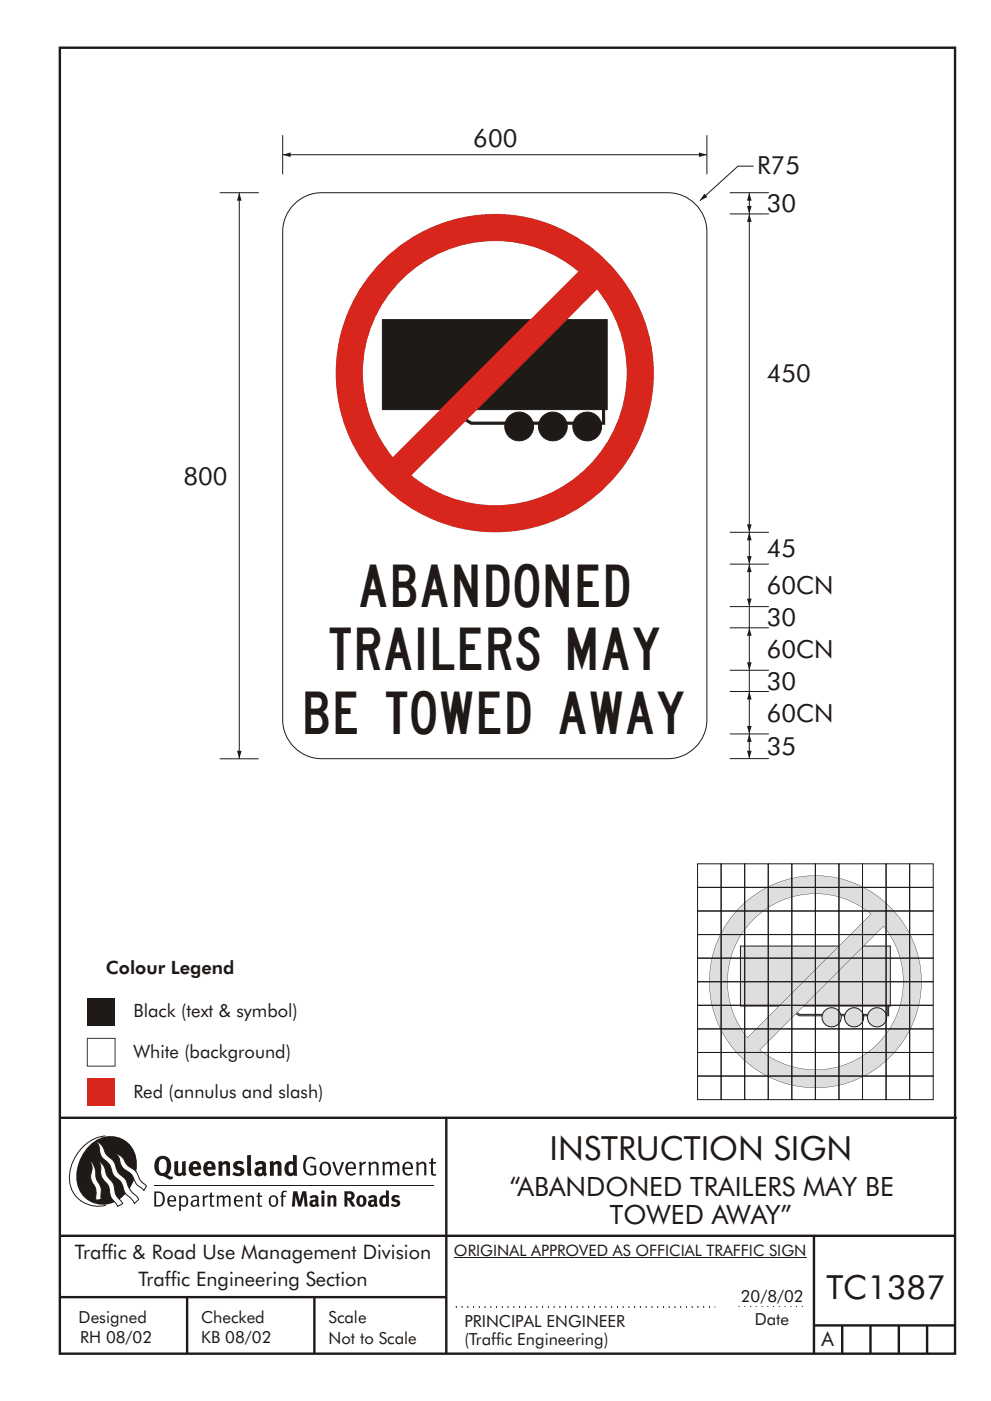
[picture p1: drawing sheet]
<svg xmlns="http://www.w3.org/2000/svg" width="210mm" height="297mm" viewBox="0 0 210 297" stroke-linecap="round" stroke-linejoin="round" font-family="sans-serif">
<g fill="none" stroke="#1f1a17" stroke-width=".51">
<path d="M12.7 10.1h189.9v276.9h-189.9zM12.7 237h190.3M94.7 236.9v50.1M12.7 262h190M12.7 275h82M39.7 275v12M66.7 275v12M172.7 262v25M172.7 281h30M178.7 281v6M184.7 281v6M190.7 281v6"/>
<path d="M196.7 281v6"/>
</g>
<path d="M96.7 277h55M96.7 277.2h55M156.7 277h14" fill="none" stroke="#1f1a17" stroke-width=".21" stroke-dasharray=".2 1" stroke-linecap="butt"/>
<path d="M96.3 266.7h74.7" fill="none" stroke="#1f1a17" stroke-width=".21"/>
<g fill="#1f1a17">
<path d="M64.9 245.6a1.61 1.61 0 0 1 2.1 0l-.2 .3a1.17 1.17 0 0 0-1.4-.2 1.17 1.17 0 0 0-.6 1.3 1.42 1.42 0 0 0 1.2 1.9l.7-.2v-1.2h-.8l-.1-.4h1.3v1.9a1.82 1.82 0 0 1-2.2-.1 1.82 1.82 0 0 1-.6-2.1l.2-.7z" fill-rule="evenodd"/>
<path d="M68.2 246.5a1.77 1.77 0 0 0 .4 2.7 1.39 1.39 0 0 0 1.4-.5 1.39 1.39 0 0 0 .2-1.5 1.19 1.19 0 0 0-2-.7zM68.5 246.8a.83 .83 0 0 1 1 .1 .83 .83 0 0 1 .2 1 .75 .75 0 0 1-.6 1 .75 .75 0 0 1-.8-.8v-.9z" fill-rule="evenodd"/>
<path d="M70.5 246.4l.4-.1 .8 2.4 .8-2.3h.5l-1.1 2.8h-.4z" fill-rule="evenodd"/>
<path d="M73.6 246.7a1.74 1.74 0 0 0 .5 2.5h.9l.5-.3-.2-.3a.89 .89 0 0 1-1.1 .2 .89 .89 0 0 1-.4-.9h1.7a1.15 1.15 0 0 0-.4-1.4 1.15 1.15 0 0 0-1.5 .2zM74 246.9a.67 .67 0 0 1 .8-.2 .67 .67 0 0 1 .3 .8h-1.3z" fill-rule="evenodd"/>
<path d="M76.2 246.4l.4-.1 .1 .4 .5-.4h.5l-.2 .5a.61 .61 0 0 0-.8 .6v1.8h-.4z" fill-rule="evenodd"/>
<path d="M78.1 246.4l.5-.1 .1 .4a.89 .89 0 0 1 .9-.4 .89 .89 0 0 1 .7 .7v2.2h-.4v-2.2l-.1-.2-.3-.1-.8 .4v2.1h-.4z" fill-rule="evenodd"/>
<path d="M81.1 246.4l.4-.1 .1 .4a.83 .83 0 0 1 .8-.4 .83 .83 0 0 1 .7 .5 .86 .86 0 0 1 .9-.5 .86 .86 0 0 1 .7 .7v2.2h-.4l-.1-2.3a.5 .5 0 0 0-.8 0l-.2 .2v2.1h-.5v-2.2l-.4-.3-.7 .4v2.1h-.4z" fill-rule="evenodd"/>
<path d="M85.7 246.7a1.74 1.74 0 0 0 .5 2.5h.9l.5-.3-.2-.3a.89 .89 0 0 1-1.1 .2 .89 .89 0 0 1-.4-.9h1.7a1.15 1.15 0 0 0-.5-1.4 1.15 1.15 0 0 0-1.4 .2zM86 246.9a.67 .67 0 0 1 .9-.2 .67 .67 0 0 1 .3 .8h-1.3z" fill-rule="evenodd"/>
<path d="M88.3 246.4l.4-.1 .1 .4a.89 .89 0 0 1 .9-.4 .89 .89 0 0 1 .8 .7v2.2h-.5v-2.2l-.1-.2-.3-.1-.8 .4v2.1h-.4z" fill-rule="evenodd"/>
<path d="M91.5 245.6l.4-.1v.9h.7l-.2 .3h-.5v2.1l.1 .1h.5l.1 .3a.71 .71 0 0 1-1.2-.6v-1.9h-.3v-.3h.3z" fill-rule="evenodd"/>
<path d="M37 246.3l.8-.2v2a.46 .46 0 0 0 .2 .6 .46 .46 0 0 0 .6-.2v-2.2l.8-.2v2.4l.2 .5-.6 .4-.2-.3a1.03 1.03 0 0 1-1.2 .2 1.03 1.03 0 0 1-.6-1z" fill-rule="evenodd"/>
<path d="M40.4 246.6a1.64 1.64 0 0 0 0 2.3 1.64 1.64 0 0 0 2.3 .1l-.4-.5a.78 .78 0 0 1-.9 .3 .78 .78 0 0 1-.5-.8h1.8a1.37 1.37 0 0 0-.6-1.6 1.37 1.37 0 0 0-1.7 .2zM41.1 246.9a.48 .48 0 0 1 .6-.1 .48 .48 0 0 1 .2 .6h-1z" fill-rule="evenodd"/>
<path d="M43.5 246.6a1.65 1.65 0 0 0-.2 2 1.65 1.65 0 0 0 1.9 .7l.5-.3-.3-.5a.78 .78 0 0 1-.9 .3 .78 .78 0 0 1-.5-.8h1.8a1.37 1.37 0 0 0-.6-1.6 1.37 1.37 0 0 0-1.7 .2zM44.1 246.9a.48 .48 0 0 1 .6-.1 .48 .48 0 0 1 .2 .6h-.9z" fill-rule="evenodd"/>
<path d="M46.3 246.3l.7-.2 .1 .4a.95 .95 0 0 1 1-.3 .95 .95 0 0 1 .7 .8v2.3h-.8v-2.3l-.3-.2-.5 .3v2.2h-.8z" fill-rule="evenodd"/>
<path d="M49.7 246.5a1.73 1.73 0 0 1 2-.1l-.2 .6-.6-.2a.42 .42 0 0 0-.6 .2l.2 .3a1.23 1.23 0 0 1 1.4 1 1.47 1.47 0 0 1-2.3 .9l-.3-.2 .3-.6 .7 .4a.47 .47 0 0 0 .7-.4 .87 .87 0 0 0-1-.5l-.4-.2-.1-.4z" fill-rule="evenodd"/>
<path d="M54.1 246.6l.3 .6 .3-.2a.62 .62 0 0 1 .9 0l.1 .4a1.21 1.21 0 0 0-1.4 .3 1.21 1.21 0 0 0-.1 1.3 1.19 1.19 0 0 0 1.6 .1l.5 .3 .4-.4-.3-.4v-1.4a.96 .96 0 0 0-1.3-1zM55 248l.6-.1v.7a.43 .43 0 0 1-.6 .1 .43 .43 0 0 1 0-.7z" fill-rule="evenodd"/>
<path d="M57.2 246.3l.7-.2 .1 .4a.95 .95 0 0 1 1-.3 .95 .95 0 0 1 .7 .8v2.3h-.8v-2.3l-.2-.2-.6 .3v2.2h-.8z" fill-rule="evenodd"/>
<path d="M62.2 244.8v1.5a1.29 1.29 0 0 0-1.4 .2 1.29 1.29 0 0 0-.5 1.3 1.24 1.24 0 0 0 .6 1.4 1.24 1.24 0 0 0 1.4-.1l.1 .2h.7l-.1-4.3zM61.5 246.9l.4-.1 .3 .2v1.5l-.3 .1a.48 .48 0 0 1-.6-.4 1.52 1.52 0 0 1 .2-1.3z" fill-rule="evenodd"/>
<path d="M52.4 245l.8-.2 .2 4.5h-.8l-.1-.2z" fill-rule="evenodd"/>
</g>
<path d="M22.4 240.8a9 9 0 0 0-7.4 10.9 6.2 6.2 0 0 0 7.5 3.8M32.7 251.4h59.4" fill="none" stroke="#1f1a17" stroke-width=".21"/>
<path d="M19.1 242.7a5.7 5.7 0 0 1 6.5-1.4 5.7 5.7 0 0 1 3.4 5.7 8.6 8.6 0 0 1-6.2 8.3 5.7 5.7 0 0 1-6.5-7 9.9 9.9 0 0 1 2.8-5.6z" fill-rule="evenodd" fill="#1f1a17"/>
<path d="M24.5 244.5a3.1 3.1 0 0 1 2.3 2.2l.7 .7a3.2 3.2 0 0 1 2 2.4l.4 .6 1.2 1.1-.6 .9-.2-.3a3.5 3.5 0 0 1-1.9-2.1 3.8 3.8 0 0 0-2.1-2.1 3.5 3.5 0 0 1-1-2.3zM20.4 241.9a3.4 3.4 0 0 1 1.9 2.5l.7 .8a3.3 3.3 0 0 1 1.7 2.6 4.4 4.4 0 0 0 1.7 2l.3 .3a6.1 6.1 0 0 0 2.5 3.7l.2 .5-.9 .9a6.1 6.1 0 0 0-1.9-2.2l-.4-.8a3.6 3.6 0 0 0-1.9-2.8l-.6-1a3.6 3.6 0 0 0-1.9-2.8 3.7 3.7 0 0 1-.8-2.4zM21 246.1a3.4 3.4 0 0 1 1.5 2.8l.6 .9a3.8 3.8 0 0 1 1.4 3.1l.3 .7 1.2 1.6-1 .6-.5-.8a3.2 3.2 0 0 1-1.3-2.8 4.3 4.3 0 0 0-1.4-2.2 4.7 4.7 0 0 1-.5-2.9zM19.2 246.1a5.1 5.1 0 0 1 1.2 3.7l.3 .7a3.1 3.1 0 0 1 .7 3l.1 .8-1.1 .2-.1-.8a3.5 3.5 0 0 0-.9-3.2 3.6 3.6 0 0 1 .1-2.6z" fill-rule="evenodd" fill="#fff" stroke="#1f1a17" stroke-width=".21"/>
<g fill="#1f1a17">
<path d="M33.4 245.5a2.51 2.51 0 0 0 .4 3.7l.8 .1a2.78 2.78 0 0 0 2 .7l.2-.5h-.6l-.7-.4a2.56 2.56 0 0 0 0-3.8 1.83 1.83 0 0 0-2.1 .2zM34 245.9a.87 .87 0 0 1 1 0 .87 .87 0 0 1 .4 .9v.4a1.17 1.17 0 0 1-.9 1.5l-.3-.1a2.38 2.38 0 0 1-.2-2.7z" fill-rule="evenodd"/>
<path d="M33.1 252.9v2.6a1.12 1.12 0 0 0 1.2-.3 1.12 1.12 0 0 0 .2-1.2l-.1-.5-.3-.4zM32.7 252.6h1.1a1.67 1.67 0 0 1 1.2 1.7 1.67 1.67 0 0 1-1.3 1.5h-1zM36.1 253.9l-.2 .5h1.1a.55 .55 0 0 0-.3-.6 .55 .55 0 0 0-.6 .1zM35.8 253.8a.95 .95 0 0 1 1.2-.2 .95 .95 0 0 1 .4 1.1h-1.5a.72 .72 0 0 0 .4 .8 .72 .72 0 0 0 .9-.2l.1 .3a1.15 1.15 0 0 1-1.5 0 1.15 1.15 0 0 1-.2-1.5zM38.4 254.1v1.2a.7 .7 0 0 0 .9 .1 .7 .7 0 0 0 .2-.9 .61 .61 0 0 0-.4-.7 .61 .61 0 0 0-.7 .3zM38 253.5l.3-.1 .1 .4a.95 .95 0 0 1 1.2-.2 .95 .95 0 0 1 .3 1.2 .92 .92 0 0 1-.5 1 .92 .92 0 0 1-1-.2v1.1l-.4 .1zM40.9 254.8a.5 .5 0 0 0 .2 .8 .5 .5 0 0 0 .7-.4v-.6zM40.5 253.7a1 1 0 0 1 1.7 .3v1.4l.2 .2-.2 .3-.3-.3a.78 .78 0 0 1-1.4-.1 .78 .78 0 0 1 .8-1.1h.5a.58 .58 0 0 0-.3-.7 .58 .58 0 0 0-.7 .3zM43 253.5l.3-.1 .1 .4 .3-.3 .5-.1-.2 .4a.52 .52 0 0 0-.6 .6v1.4h-.4zM44.6 252.9l.4-.1-.1 .7h.6l-.1 .3h-.5v1.5a.35 .35 0 0 0 .6 .3v.2a.57 .57 0 0 1-.6 .1 .57 .57 0 0 1-.3-.5v-1.6h-.3v-.3h.3zM45.9 253.5l.4-.1 .1 .4 .2-.2a.64 .64 0 0 1 1 .2 .7 .7 0 0 1 .8-.4 .7 .7 0 0 1 .5 .7v1.7h-.3v-1.7l-.3-.3-.7 .3v1.7h-.3v-1.6a.38 .38 0 0 0-.3-.5 .38 .38 0 0 0-.5 .2l-.1 .2v1.7h-.4zM50.2 253.9l-.2 .5h1.1a.55 .55 0 0 0-.2-.6 .55 .55 0 0 0-.7 .1zM49.9 253.8a.95 .95 0 0 1 1.2-.2 .95 .95 0 0 1 .4 1.1h-1.5a.72 .72 0 0 0 .4 .8 .72 .72 0 0 0 .9-.2l.1 .3a1.15 1.15 0 0 1-1.5 0 1.15 1.15 0 0 1-.2-1.5zM52.1 253.5l.3-.1 .1 .4a.72 .72 0 0 1 .8-.4 .72 .72 0 0 1 .6 .7v1.7h-.4v-1.6a.45 .45 0 0 0-.3-.5 .45 .45 0 0 0-.5 .3l-.2 .1v1.7h-.3zM54.7 252.9l.4-.1v.7h.6l-.1 .3h-.5v1.5a.35 .35 0 0 0 .5 .3v.2a.57 .57 0 0 1-.6 .1 .57 .57 0 0 1-.3-.5v-1.6h-.3v-.3h.3zM57.6 253.9l-.2 .7a.65 .65 0 0 0 .3 .8 .65 .65 0 0 0 .8-.2l.1-.1a.93 .93 0 0 0-.7-1.4zM57.3 253.7a1.12 1.12 0 0 1 1.4 .1 1.12 1.12 0 0 1 .3 1.4 1.01 1.01 0 0 1-1.3 .6 1.01 1.01 0 0 1-.7-1.2zM59.9 252.6l.5-.2 .5 .2-.1 .2-.4-.1-.3 .2v.6h.6l-.1 .3h-.5v2h-.4v-2h-.2v-.3h.2zM62.2 252.6l-.3 3.2h.7l.1-2.3 .6 2.3h.6l.6-2.3 .1 2.3h.7l-.3-3.2h-.9l-.5 2.1-.5-2.1zM65.7 253.7l.3 .5a.51 .51 0 0 1 .5-.4 .51 .51 0 0 1 .4 .4v.1a.88 .88 0 0 0-1.1 .4 .88 .88 0 0 0 .2 1.1 .9 .9 0 0 0 1.1-.2l.3 .3 .4-.3-.2-.3v-1.1a.87 .87 0 0 0-.5-.8 .87 .87 0 0 0-1 .1zM66.4 254.8h.5v.5l-.1 .1h-.3l-.2-.1zM68.2 253.5v2.3h.6v-2.4zM68.1 252.8a.4 .4 0 0 0 .8 0 .4 .4 0 0 0-.8 0zM69.4 253.5l.1 2.3h.6v-1.7a.33 .33 0 0 1 .4-.2 .33 .33 0 0 1 .3 .4v1.5h.6v-1.7a.75 .75 0 0 0-.6-.7 .75 .75 0 0 0-.8 .3v-.3zM73.1 252.6v3.2h.6v-1.3l.3 .2 .7 1.1h.7l-.9-1.4a.94 .94 0 0 0 .7-1 .94 .94 0 0 0-.9-.8zM73.7 253.1a.51 .51 0 0 1 .8 .1 .51 .51 0 0 1-.2 .7l-.6 .1zM75.9 253.7a1.19 1.19 0 0 0-.1 1.7 1.19 1.19 0 0 0 1.8 0 1.19 1.19 0 0 0-.1-1.6 1.19 1.19 0 0 0-1.6-.1zM76.5 253.9l.2-.1a.99 .99 0 0 1 0 1.6 1.06 1.06 0 0 1-.2-1.5zM78.1 253.7l.3 .5a.51 .51 0 0 1 .5-.4 .51 .51 0 0 1 .5 .4v.1a.88 .88 0 0 0-1.2 .4 .88 .88 0 0 0 .2 1.1 .9 .9 0 0 0 1.1-.2l.3 .3 .4-.3-.2-.3v-1.1a.87 .87 0 0 0-.5-.8 .87 .87 0 0 0-1 .1zM78.9 254.8h.4v.5l-.1 .1h-.3l-.1-.1zM81.9 252.4v1.1a1.2 1.2 0 0 0-1.4 .6 1.2 1.2 0 0 0 .2 1.4l.5 .4 .8-.2v.1h.6l-.1-3.3zM81.4 253.9l.5 .2-.1 1.2a.46 .46 0 0 1-.5-.1 .46 .46 0 0 1-.1-.5zM83.3 253.6a.79 .79 0 0 0-.1 .9 .79 .79 0 0 0 .9 .4 .33 .33 0 0 1 0 .5 .33 .33 0 0 1-.5 0l-.4-.2-.3 .4a1.15 1.15 0 0 0 1.2 .3 1.15 1.15 0 0 0 .8-1 1.49 1.49 0 0 0-1.2-.8 .4 .4 0 0 1 .3-.3 .4 .4 0 0 1 .4 .1l.2 .1 .2-.4a1.47 1.47 0 0 0-1.5 0z" fill-rule="evenodd"/>
</g>
<path d="M157.1 200.6h31.8v12.7h-.4v2.1h-18.9l-3.5-2.1h-9zM166.7 213.3l3 1.8h18.5v-1.8z" fill-rule="evenodd" fill="#dedede"/>
<path d="M157.1 200.6h31.8v12.7h-.4v2.1h-18.9l-3.5-2.1h-9zM166.7 213.3h21.5v1.8h-18.5z" fill="none" stroke="#1f1a17" stroke-width=".21"/>
<path d="M150.5 208.1a22.5 22.5 0 0 0 45 0 22.5 22.5 0 0 0-45 0zM187.5 196.3a18.7 18.7 0 0 1-1.3 25 18.7 18.7 0 0 1-25 1.3zM159.8 194.9a18.7 18.7 0 0 0-1.2 25.1l26.2-26.2a18.4 18.4 0 0 0-25 1.1z" fill-rule="evenodd" fill="#dedede"/>
<path d="M157.1 192.2a22.1 22.1 0 0 1 16-6.5 23.1 23.1 0 0 0-16 6.5zM157.1 192.2a23.3 23.3 0 0 0-6.6 15.9 22.4 22.4 0 0 1 6.6-15.9zM150.5 208.1a23.3 23.3 0 0 0 6.6 16 22.4 22.4 0 0 1-6.6-16zM157.1 224a23 23 0 0 0 16 6.7 22.1 22.1 0 0 1-16-6.7zM173.1 230.6a22.8 22.8 0 0 0 15.8-6.5 21.9 21.9 0 0 1-15.8 6.5zM195.5 208.1a21.6 21.6 0 0 1-6.6 15.9 22.5 22.5 0 0 0 6.6-15.9zM188.8 192.3a21.6 21.6 0 0 1 6.7 15.8 22.4 22.4 0 0 0-6.7-15.8zM173.1 185.6a21.9 21.9 0 0 1 15.7 6.7 22.7 22.7 0 0 0-15.7-6.7zM187.4 196.3l-26.2 26.3zM187.4 196.4a14.8 14.8 0 0 1 3.1 5.5 18.6 18.6 0 0 0-3.1-5.5zM190.5 201.9a14.9 14.9 0 0 1 1.1 6.2 18.7 18.7 0 0 0-1.1-6.2zM191.6 208.1a17.8 17.8 0 0 1-5.4 13.2 18.6 18.6 0 0 0 5.4-13.2zM173.1 226.8a18.9 18.9 0 0 0 13.1-5.5 18.1 18.1 0 0 1-13.1 5.5zM166.8 225.7a21.5 21.5 0 0 0 6.3 1.2 16.7 16.7 0 0 1-6.3-1.2zM161.2 222.6a21.5 21.5 0 0 0 5.6 3.2 16.7 16.7 0 0 1-5.6-3.2zM158.5 220l26.3-26.2zM179.3 190.6a16.2 16.2 0 0 1 5.5 3.2 20.8 20.8 0 0 0-5.5-3.2zM173.1 189.4a16.1 16.1 0 0 1 6.2 1.2 20.6 20.6 0 0 0-6.2-1.2zM159.8 194.9a18.3 18.3 0 0 1 13.3-5.4 19.2 19.2 0 0 0-13.3 5.4zM159.8 194.9a19.5 19.5 0 0 0-5.5 13.2 18.6 18.6 0 0 1 5.5-13.2zM154.3 208.1a25.2 25.2 0 0 0 1.1 6.3 18.8 18.8 0 0 1-1.1-6.3zM155.4 214.4a25.5 25.5 0 0 0 3.1 5.6 19 19 0 0 1-3.1-5.6z" fill="#1f1a17"/>
<circle cx="176.4" cy="215.7" r="2.03" fill="#dedede"/>
<circle cx="176.4" cy="215.7" r="2.03" fill="none" stroke="#1f1a17" stroke-width=".21"/>
<circle cx="181.2" cy="215.7" r="2.03" fill="#dedede"/>
<circle cx="181.2" cy="215.7" r="2.03" fill="none" stroke="#1f1a17" stroke-width=".21"/>
<circle cx="186.1" cy="215.7" r="2.03" fill="#dedede"/>
<g fill="none" stroke="#1f1a17" stroke-width=".21">
<path d="M150 28.7v8.3M154.8 155.6h8.3M159 155.6v5.3M148 183.1h5v5h-5zM148 188.1h5v5h-5zM148 193.1h5v5h-5zM148 198.1h5v5h-5zM153 183.1h5v5h-5zM153 188.1h5v5h-5zM153 193.1h5v5h-5zM153 198.1h5v5h-5zM158 183.1h5v5h-5z"/>
<path d="M158 188.1h5v5h-5zM158 193.1h5v5h-5zM158 198.1h5v5h-5zM163 183.1h5v5h-5zM163 188.1h5v5h-5zM163 193.1h5v5h-5zM163 198.1h5v5h-5zM168 183.1h5v5h-5zM168 188.1h5v5h-5zM168 193.1h5v5h-5zM168 198.1h5v5h-5zM173 183.1h5v5h-5z"/>
<path d="M173 188.1h5v5h-5zM173 193.1h5v5h-5zM173 198.1h5v5h-5zM178 183.1h5v5h-5zM178 188.1h5v5h-5zM178 193.1h5v5h-5zM178 198.1h5v5h-5zM183 183.1h5v5h-5zM183 188.1h5v5h-5zM183 193.1h5v5h-5zM183 198.1h5v5h-5zM188 183.1h5v5h-5z"/>
<path d="M188 188.1h5v5h-5zM188 193.1h5v5h-5zM188 198.1h5v5h-5zM193 183.1h5v5h-5zM193 188.1h5v5h-5zM193 193.1h5v5h-5zM193 198.1h5v5h-5zM148 203.1h5v5h-5zM148 208.1h5v5h-5zM148 213.1h5v5h-5zM148 218.1h5v5h-5zM153 203.1h5v5h-5z"/>
<path d="M153 208.1h5v5h-5zM153 213.1h5v5h-5zM153 218.1h5v5h-5zM158 203.1h5v5h-5zM158 208.1h5v5h-5zM158 213.1h5v5h-5zM158 218.1h5v5h-5zM163 203.1h5v5h-5zM163 208.1h5v5h-5zM163 213.1h5v5h-5zM163 218.1h5v5h-5zM168 203.1h5v5h-5z"/>
<path d="M168 208.1h5v5h-5zM168 213.1h5v5h-5zM168 218.1h5v5h-5zM173 203.1h5v5h-5zM173 208.1h5v5h-5zM173 213.1h5v5h-5zM173 218.1h5v5h-5zM178 203.1h5v5h-5zM178 208.1h5v5h-5zM178 213.1h5v5h-5zM178 218.1h5v5h-5zM183 203.1h5v5h-5z"/>
<path d="M183 208.1h5v5h-5zM183 213.1h5v5h-5zM183 218.1h5v5h-5zM188 203.1h5v5h-5zM188 208.1h5v5h-5zM188 213.1h5v5h-5zM188 218.1h5v5h-5zM193 203.1h5v5h-5zM193 208.1h5v5h-5zM193 213.1h5v5h-5zM193 218.1h5v5h-5zM148 223.1h5v5h-5z"/>
<path d="M148 228.1h5v5h-5zM153 223.1h5v5h-5zM153 228.1h5v5h-5zM158 223.1h5v5h-5zM158 228.1h5v5h-5zM163 223.1h5v5h-5zM163 228.1h5v5h-5zM168 223.1h5v5h-5zM168 228.1h5v5h-5zM173 223.1h5v5h-5zM173 228.1h5v5h-5zM178 223.1h5v5h-5z"/>
<path d="M178 228.1h5v5h-5zM183 223.1h5v5h-5zM183 228.1h5v5h-5zM188 223.1h5v5h-5zM188 228.1h5v5h-5zM193 223.1h5v5h-5zM193 228.1h5v5h-5z"/>
<circle cx="186.1" cy="215.7" r="2.03"/>
</g>
<g fill="#1f1a17">
<path d="M159 155.6l.5 1.7h-1l.5-1.7 .5 1.7z" fill-rule="evenodd"/>
<path d="M158.5 159.2h1l-.5 1.7 .5-1.7-.5 1.7z" fill-rule="evenodd"/>
</g>
<path d="M60 32.8h90" fill="none" stroke="#1f1a17" stroke-width=".21"/>
<g fill="#1f1a17">
<path d="M60 32.8l1.7-.5v1l-1.7-.5 1.7-.5z" fill-rule="evenodd"/>
<path d="M148.3 32.3l1.7 .5-1.7 .5v-1l1.7 .5z" fill-rule="evenodd"/>
</g>
<path d="M159.9 35.2h-3.3l-8.1 7.3" fill="none" stroke="#1f1a17" stroke-width=".21"/>
<path d="M149.4 41l.7 .8-1.6 .7z" fill-rule="evenodd" fill="#1f1a17"/>
<path d="M60 28.7v8.3M62.4 43.3a8.2 8.2 0 0 1 5.8-2.4h73.5a8.3 8.3 0 0 1 8.3 8.2v103.5a8.3 8.3 0 0 1-8.3 8.3h-73.5a8.3 8.3 0 0 1-8.2-8.3v-103.5a8.2 8.2 0 0 1 2.4-5.8zM154.8 160.8h8.3" fill="none" stroke="#1f1a17" stroke-width=".21"/>
<g fill="#1f1a17" stroke="#1f1a17" stroke-width=".21">
<path d="M81.1 67.8h47.7v19h-.5v3.1h-28.4l-5.2-3.1h-13.6zM95.6 86.8l4.4 2.7h27.8v-2.7z" fill-rule="evenodd"/>
<circle cx="110.1" cy="90.4" r="3"/>
<circle cx="117.3" cy="90.4" r="3"/>
<circle cx="124.6" cy="90.4" r="3"/>
</g>
<path d="M80.4 56.1a33.7 33.7 0 0 0 4.4 50.1 33.7 33.7 0 0 0 49.3-10 33.7 33.7 0 0 0-15.5-47.9 33.6 33.6 0 0 0-38.2 7.8zM126.7 61.4a28 28 0 0 1-1.9 37.5 28 28 0 0 1-37.5 1.9zM84.5 60.1a28 28 0 0 0-1.2 36.8l39.4-39.3a27.6 27.6 0 0 0-38.2 2.5z" fill-rule="evenodd" fill="#d9261c"/>
<path d="M159 146.6v9" fill="none" stroke="#1f1a17" stroke-width=".21"/>
<g fill="#1f1a17">
<path d="M159 146.6l.5 1.7h-1l.5-1.7 .5 1.7z" fill-rule="evenodd"/>
<path d="M158.5 153.9h1l-.5 1.7 .5-1.7-.5 1.7z" fill-rule="evenodd"/>
</g>
<path d="M159 133.1v13.5M154.8 146.6h8.3M154.8 142.1h8.3" fill="none" stroke="#1f1a17" stroke-width=".21"/>
<g fill="#1f1a17">
<path d="M159 133.1l.5 1.7h-1l.5-1.7 .5 1.7z" fill-rule="evenodd"/>
<path d="M158.5 140.4h1l-.5 1.7 .5-1.7-.5 1.7z" fill-rule="evenodd"/>
</g>
<path d="M159 119.6v13.5M154.8 133.1h8.3M154.8 128.6h8.3" fill="none" stroke="#1f1a17" stroke-width=".21"/>
<g fill="#1f1a17">
<path d="M159 119.6l.5 1.7h-1l.5-1.7 .5 1.7z" fill-rule="evenodd"/>
<path d="M158.5 126.9h1l-.5 1.7 .5-1.7-.5 1.7z" fill-rule="evenodd"/>
</g>
<path d="M154.8 40.9h8.3M159 40.9v4.5M154.8 119.6h8.3" fill="none" stroke="#1f1a17" stroke-width=".21"/>
<g fill="#1f1a17">
<path d="M159 40.9l.5 1.6h-1l.5-1.6 .5 1.6z" fill-rule="evenodd"/>
<path d="M158.5 43.7h1l-.5 1.7 .5-1.7-.5 1.7z" fill-rule="evenodd"/>
</g>
<path d="M154.8 45.4h8.3M159 45.4v67.5" fill="none" stroke="#1f1a17" stroke-width=".21"/>
<g fill="#1f1a17">
<path d="M159 45.4l.5 1.6h-1l.5-1.6 .5 1.6z" fill-rule="evenodd"/>
<path d="M158.5 111.2h1l-.5 1.7 .5-1.7-.5 1.7z" fill-rule="evenodd"/>
</g>
<path d="M154.8 112.9h8.3M159 112.9v6.7" fill="none" stroke="#1f1a17" stroke-width=".21"/>
<g fill="#1f1a17">
<path d="M159 112.9l.5 1.6h-1l.5-1.6 .5 1.6z" fill-rule="evenodd"/>
<path d="M158.5 117.9h1l-.5 1.7 .5-1.7-.5 1.7z" fill-rule="evenodd"/>
</g>
<path d="M50.8 40.9v120" fill="none" stroke="#1f1a17" stroke-width=".21"/>
<g fill="#1f1a17">
<path d="M50.8 40.9l.5 1.6h-1l.5-1.6 .5 1.6z" fill-rule="evenodd"/>
<path d="M50.3 159.2h1l-.5 1.7 .5-1.7-.5 1.7z" fill-rule="evenodd"/>
</g>
<path d="M46.6 40.9h8.3M46.6 160.9h8.3" fill="none" stroke="#1f1a17" stroke-width=".21"/>
<path d="M18.5 211.5h5.9v5.9h-5.9z" fill="#1f1a17"/>
<path d="M18.5 220.2h5.9v5.8h-5.9z" fill-rule="evenodd" fill="#fff" stroke="#383633" stroke-width=".21"/>
<path d="M18.5 228.5h5.9v5.9h-5.9z" fill="#d9261c"/>
<g font-size="9" fill="#1f1a17">
<text x="76.4" y="128.6">ABANDONED</text>
<text x="70" y="142.1">TRAILERS MAY</text>
<text x="64.8" y="155.6">BE TOWED AWAY</text>
</g>
<g font-size="7.1" fill="#1f1a17">
<text x="116.6" y="245.9">INSTRUCTION SIGN</text>
<text x="175.3" y="275.4">TC1387</text>
</g>
<g font-size="5.6" fill="#1f1a17">
<text x="108.1" y="253.5">“ABANDONED TRAILERS MAY BE</text>
<text x="129.4" y="259.5">TOWED AWAY”</text>
</g>
<g font-size="5.3" fill="#1f1a17">
<text x="100.4" y="31.1">600</text>
<text x="160.7" y="36.8">R75</text>
<text x="162.7" y="45">30</text>
<text x="162.7" y="81">450</text>
<text x="38.9" y="102.7">800</text>
<text x="162.7" y="118.1">45</text>
<text x="162.7" y="126">60CN</text>
<text x="162.7" y="132.7">30</text>
<text x="162.7" y="139.5">60CN</text>
<text x="162.7" y="146.2">30</text>
<text x="162.7" y="153">60CN</text>
<text x="162.7" y="160.1">35</text>
</g>
<g font-size="4.2" fill="#1f1a17">
<text x="15.9" y="267">Traffic &amp; Road Use Management Division</text>
<text x="29.4" y="272.6">Traffic Engineering Section</text>
<text x="174.3" y="285.4">A</text>
</g>
<g font-size="3.9" fill="#1f1a17">
<text x="22.4" y="206.5">Colour Legend</text>
<text x="28.3" y="215.7">Black (text &amp; symbol)</text>
<text x="28.3" y="224.3">White (background)</text>
<text x="28.3" y="232.7">Red (annulus and slash)</text>
</g>
<g font-size="3.5" fill="#1f1a17">
<text x="16.7" y="280.5">Designed</text>
<text x="42.7" y="280.5">Checked</text>
<text x="69.7" y="280.5">Scale</text>
<text x="98.5" y="281.4">PRINCIPAL ENGINEER</text>
<text x="157.2" y="276.1">20/8/02</text>
<text x="160.1" y="281">Date</text>
<text x="17" y="284.8">RH 08/02</text>
<text x="42.7" y="284.8">KB 08/02</text>
<text x="69.7" y="285">Not to Scale</text>
<text x="98.5" y="285.1">(Traffic Engineering)</text>
</g>
<text font-size="3.4" fill="#1f1a17" x="96.3" y="266.3">ORIGINAL APPROVED AS OFFICIAL TRAFFIC SIGN</text>
</svg>
